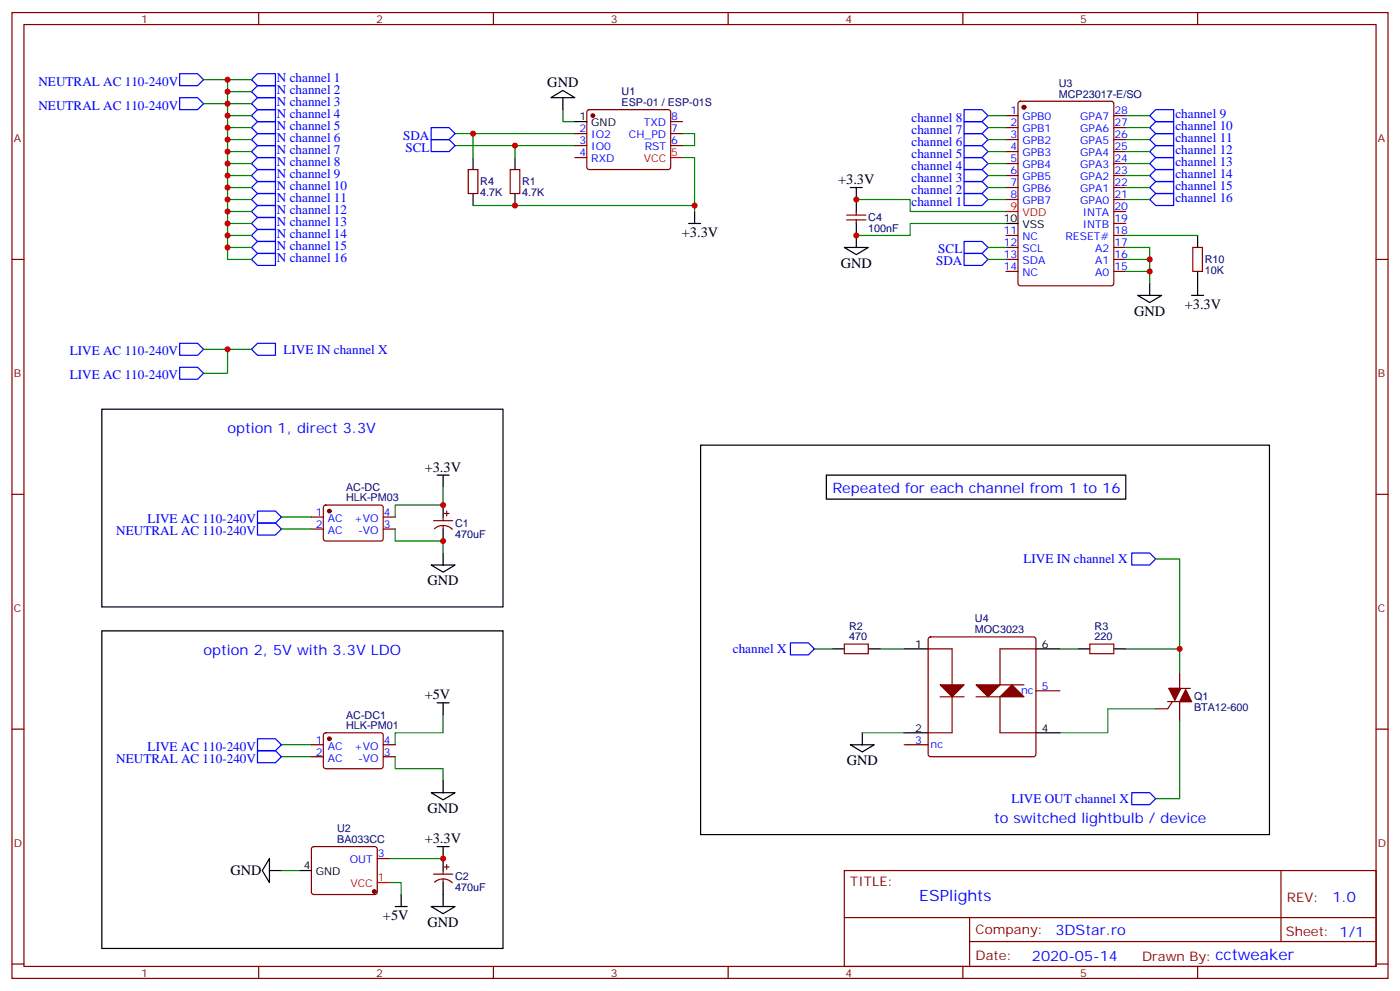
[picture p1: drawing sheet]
<svg xmlns="http://www.w3.org/2000/svg" width="412mm" height="292mm" viewBox="0 0 412 292" stroke-linecap="round" stroke-linejoin="round" font-family="sans-serif">
<g fill="none" stroke="#870000" stroke-width=".35">
<path d="M3.5 3.7h405.4v284.3h-405.4zM7.1 7.2h398.2v277.3h-398.2zM76.2 3.7v3.5M145.3 3.7v3.5M214.5 3.7v3.5M283.6 3.7v3.5M352.8 3.7v3.5M169.3 39.3h3.6M173.1 32.5l.5-.2h23.2l.5 .2 .3 .5-.1 16.5-.7 .4h-23.5l-.4-.7v-16.2zM197.6 39.3h3.5M197.6 35.8h3.5M296.3 34h3.6"/>
<path d="M296.3 37.6h3.6M300.1 30l.5-.2h26.8l.6 .4 .1 53.2-.5 .7h-27l-.7-.4v-53.2zM328.1 34h3.5M328.1 37.6h3.5M137.9 49.9h2.9v7.1h-2.9zM150.3 49.9h2.8v7.1h-2.8zM169.3 42.9h3.6M169.3 46.4h3.6M197.6 42.9h3.5M296.3 41.1h3.6M296.3 44.6h3.6M296.3 48.2h3.6"/>
<path d="M296.3 51.7h3.6M296.3 55.2h3.6M296.3 58.7h3.6M328.1 41.1h3.5M328.1 44.6h3.5M328.1 48.2h3.5M328.1 51.7h3.5M328.1 55.2h3.5M328.1 58.7h3.5M3.5 76.4h3.6M249.4 64.7h5.7M249.4 63.3h5.7"/>
<path d="M252.2 62.3v1M252.2 64.7v1.1M296.3 76.4h3.6M296.3 69.3h3.6M296.3 72.8h3.6M296.3 79.9h3.6M328.1 76.4h3.5M328.1 69.3h3.5M328.1 72.8h3.5M328.1 79.9h3.5M328.1 65.8h3.5M328.1 62.3h3.5"/>
<path d="M351.4 72.8h2.8v7.1h-2.8zM405.3 76.4h3.6M3.5 145.5h3.6M91.7 152.2h3.5M91.7 155.8h3.5M95.5 148.9l.5-.2 16.5 .1 .4 .6-.1 9.4-.6 .5-16.5-.1-.5-.6v-9.2zM112.9 152.2h3.5M112.9 155.8h3.5M127.7 153.3h5.6M128 155.7a3.8 3.8 0 0 1 5.2 .1M130.5 152.2v1.1M130.5 154.7v1.1"/>
<path d="M130.9 151.2h1.4M131.6 150.5v1.4M405.3 145.5h3.6M347.5 198.1v4.6M3.5 214.7h3.6M344 206.6h7M344.3 202.7h6.4M345.4 206.6l-1.4 2.1h-3.6M347.5 206.6v5.6M405.3 214.7h3.6M248.7 256.3h156.6v28.2h-156.6zM377.3 256.3v20.9"/>
<path d="M248.7 270.1h156.5M285.6 277.2h119.6M285.6 270.1v14.2M3.5 283.8h3.6M76.2 284.5v3.5M145.3 284.5v3.5M214.5 284.5v3.5M283.6 284.5v3.5M352.8 284.5v3.5M405.3 283.8h3.6"/>
</g>
<g fill="none" stroke="#000" stroke-width=".35">
<path d="M162.3 28.8l3.5-2.2 3.5 2.2zM165.8 28.8v3.5M169.3 35.8h3.6M139.3 46.4v3.5M139.3 57v3.5M151.7 46.4v3.5M151.7 57v3.5M250.5 55.2h3.5M252.2 55.2v7.1M202.8 65.8h3.6M204.6 62.3v3.5M248.7 72.8h7.1l-3.6 2.2z"/>
<path d="M252.2 65.8v7M296.3 65.8h3.6M352.8 69.3v3.5M352.8 79.9v7.1M335.1 87h7.1l-3.5 2.1zM338.7 83.4v3.6M351 87h3.5M128.8 139.9h3.5M130.5 139.9v3.5M130.5 148.7v3.5M130.5 155.8v3.5M127 166.3h7.1l-3.6 2.2z"/>
<path d="M130.5 162.8v3.5"/>
</g>
<g fill="none" stroke="#008700" stroke-width=".35">
<path d="M60 23.5h14.1M67 23.5v7h-7M67 34h7.1M67 37.6h7.1M67 27h7.1M74.1 30.5h-7.1v45.9h7.1M134.1 39.3h35.2M139.3 39.3v7.1M165.8 32.3v3.5h3.5M201.1 39.3h3.5v3.6h-3.5M291 34h5.3M291 37.6h5.3"/>
<path d="M331.6 34h7.1M331.6 37.6h7.1M67 41.1h7.1M67 44.6h7.1M67 48.2h7.1M67 51.7h7.1M67 55.2h7.1M67 58.7h7.1M134.1 42.9h35.2M151.7 42.9v3.5M201.1 46.4h3.5v15.9M252.2 58.7h15.9v3.6h28.2"/>
<path d="M291 41.1h5.3M291 44.6h5.3M291 48.2h5.3M291 51.7h5.3M291 55.2h5.3M291 58.7h5.3M331.6 41.1h7.1M331.6 44.6h7.1M331.6 48.2h7.1M331.6 51.7h7.1M331.6 55.2h7.1M331.6 58.7h7.1"/>
<path d="M67 69.3h7.1M67 72.8h7.1M67 65.8h7.1M67 62.3h7.1M139.3 60.5h65.3M291 76.4h5.3M291 72.8h5.3M296.3 65.8h-28.2v3.5h-15.9M331.6 72.8h7.1v10.6M331.6 76.4h7.1M331.6 79.9h7.1M331.6 69.3h21.2"/>
<path d="M82.9 152.2h8.8M82.9 155.8h8.8M116.4 155.8v3.5h14.1v3.5M130.5 143.4v5.3h-14.1v3.5"/>
</g>
<g fill="none" stroke="#00f" stroke-width=".35">
<path d="M52.9 21.7h5.3l1.8 1.8-1.8 1.7h-5.3zM52.9 28.8h5.3l1.8 1.7-1.8 1.8h-5.3zM74.1 34l1.7-1.7h5.3v3.5h-5.3zM75.8 21.7h5.3v3.5h-5.3l-1.7-1.7zM75.8 25.2h5.3v3.6h-5.3l-1.7-1.8zM75.8 28.8h5.3v3.5h-5.3l-1.7-1.8zM75.8 35.8h5.3v3.5h-5.3l-1.7-1.7zM127 37.6h5.3l1.8 1.7-1.8 1.8h-5.3zM284 39.3h5.3l1.7 1.8-1.7 1.8h-5.3zM284 35.8h5.3l1.7 1.8-1.7 1.7h-5.3zM284 32.3h5.3l1.7 1.7-1.7 1.8h-5.3zM338.7 34l1.7-1.7h5.3v3.5h-5.3z"/>
<path d="M338.7 37.6l1.7-1.8h5.3v3.5h-5.3zM74.1 41.1l1.7-1.8h5.3v3.6h-5.3zM74.1 44.6l1.7-1.7h5.3v3.5h-5.3zM74.1 48.2l1.7-1.8h5.3v3.5h-5.3zM74.1 51.7l1.7-1.8h5.3v3.5h-5.3zM74.1 55.2l1.7-1.8h5.3v3.6h-5.3zM74.1 58.7l1.7-1.7h5.3v3.5h-5.3zM127 41.1h5.3l1.8 1.8-1.8 1.7h-5.3zM284 57h5.3l1.7 1.7-1.7 1.8h-5.3zM284 53.4h5.3l1.7 1.8-1.7 1.8h-5.3zM284 49.9h5.3l1.7 1.8-1.7 1.7h-5.3zM284 46.4h5.3l1.7 1.8-1.7 1.7h-5.3z"/>
<path d="M284 42.9h5.3l1.7 1.7-1.7 1.8h-5.3zM338.7 41.1l1.7-1.8h5.3v3.6h-5.3zM338.7 44.6l1.7-1.7h5.3v3.5h-5.3zM338.7 48.2l1.7-1.8h5.3v3.5h-5.3zM338.7 51.7l1.7-1.8h5.3v3.5h-5.3zM338.7 55.2l1.7-1.8h5.3v3.6h-5.3zM338.7 58.7l1.7-1.7h5.3v3.5h-5.3zM74.1 62.3l1.7-1.8h5.3v3.5h-5.3zM74.1 65.8l1.7-1.8h5.3v3.6h-5.3zM74.1 69.3l1.7-1.7h5.3v3.5h-5.3zM74.1 72.8l1.7-1.7h5.3v3.5h-5.3zM74.1 76.4l1.7-1.8h5.3v3.5h-5.3z"/>
<path d="M284 74.6h5.3l1.7 1.8-1.7 1.7h-5.3zM284 71.1h5.3l1.7 1.7-1.7 1.8h-5.3zM52.9 108.1h5.3l1.8 1.8-1.8 1.8h-5.3zM52.9 101.1h5.3l1.8 1.7-1.8 1.8h-5.3zM75.8 150.5h5.3l1.8 1.7-1.8 1.8h-5.3zM75.8 154h5.3l1.8 1.8-1.8 1.7h-5.3z"/>
</g>
<g fill="#870000" stroke="#870000" stroke-width=".35">
<path d="M349.2 203l1.8 3.6h-3.5z"/>
<path d="M344.3 202.7h3.5l-1.7 3.5z"/>
<circle cx="174.6" cy="34" r=".53"/>
<circle cx="97" cy="150.5" r=".53"/>
<circle cx="301.6" cy="31.6" r=".53"/>
</g>
<path d="M197.6 46.4h3.5M296.3 62.3h3.6" fill="none" stroke="#f00" stroke-width=".35"/>
<path d="M273.6 187.7l.5-.2h30.3l.5 .2 .3 .5v33.9l-.3 .5-.5 .2h-30.3l-.5-.3-.2-.4v-33.9z" fill="#fff" stroke="#870000" stroke-width=".35"/>
<g fill="none" stroke="#870000" stroke-width=".35">
<path d="M248.7 189.6h7.1v2.8h-7.1zM273.4 191h7.1v24.7h-7.1M305.2 191h-10.6v10.6h7M321 189.6h7.1v2.8h-7.1zM91.7 219.3h3.5M95.5 215.9l.5-.2 16.5 .1 .4 .6-.1 9.5-.6 .4-16.5-.1-.5-.6v-9.2zM112.9 219.3h3.5M266.3 219.3h7.1M276.9 205.1h7.1M287.5 205.1h7.1v10.6h10.6M305.2 203.4h7M91.7 222.8h3.5"/>
<path d="M112.9 222.8h3.5M92 249.4l.4-.2h18l.5 .2 .2 .5v13l-.7 .4h-18.2l-.5-.7v-12.7zM111.1 252.8h3.6M127.7 257.4h5.6M128 259.7a3.8 3.8 0 0 1 5.2 .2M130.5 256.3v1.1M130.5 258.8v1M130.9 255.2h1.4M131.6 254.5v1.4"/>
</g>
<g fill="#870000" stroke="#870000" stroke-width=".35">
<path d="M276.9 201.6h7.1l-3.5 3.5z"/>
<path d="M287.5 201.6h7.1l-3.6 3.5z"/>
<path d="M294.6 205.1l3.5-3.5 3.5 3.5z"/>
<circle cx="110.2" cy="262.5" r=".53"/>
<circle cx="97" cy="217.5" r=".53"/>
</g>
<g fill="none" stroke="#000" stroke-width=".35">
<path d="M30 120.5h118.2v58.2h-118.2zM206.4 131.1h167.5v114.6h-167.5zM243.4 139.9h88.2v7h-88.2zM30 185.7h118.2v93.5h-118.2zM245.2 191h3.5M255.8 191h3.5M266.3 191h7.1M305.2 191h7M317.5 191h3.5M328.1 191h3.5M128.8 206.9h3.5M130.5 206.9v3.5"/>
<path d="M250.5 219.3h7l-3.5 2.1zM254 215.7v3.6M266.3 215.7h7.1M305.2 215.7h7M127 233.4h7.1l-3.6 2.1zM130.5 229.8v3.6M79.4 252.8v7l-2.1-3.5zM79.4 256.3h3.5M88.2 256.3h3.5M128.8 249.2h3.5M130.5 249.2v7.1M130.5 259.8v7.1"/>
<path d="M116.4 266.9h3.5M118.2 263.3v3.6M127 266.9h7.1l-3.6 2.1z"/>
</g>
<path d="M74.1 102.8l1.7-1.7h5.3v3.5h-5.3zM333.4 162.8h5.3l1.7 1.8-1.7 1.7h-5.3zM232.8 189.3h5.3l1.8 1.7-1.8 1.8h-5.3zM75.8 217.5h5.3l1.8 1.8-1.8 1.7h-5.3zM75.8 221h5.3l1.8 1.8-1.8 1.7h-5.3zM333.4 233.4h5.3l1.7 1.7-1.7 1.8h-5.3z" fill="none" stroke="#00f" stroke-width=".35"/>
<g fill="none" stroke="#008700" stroke-width=".35">
<path d="M60 102.8h14.1M67 102.8v7.1h-7M340.4 164.6h7.1v26.4M239.9 191h5.3M259.3 191h7M312.2 191h5.3M331.6 191h15.9v7.1M82.9 219.3h8.8M130.5 210.4v5.3h-14.1v3.6M254 215.7h12.3M340.4 208.7h-14.1v7h-14.1M347.5 212.2v22.9h-7.1"/>
<path d="M82.9 222.8h8.8M116.4 222.8v3.5h14.1v3.5M82.9 256.3h5.3M114.7 259.8h3.5v3.5M114.7 252.8h15.8"/>
</g>
<path d="M111.1 259.8h3.6" fill="none" stroke="#f00" stroke-width=".35"/>
<g fill="#c00">
<circle cx="151.7" cy="60.5" r=".88"/>
<circle cx="139.3" cy="39.3" r=".88"/>
<circle cx="67" cy="37.6" r=".88"/>
<circle cx="67" cy="44.6" r=".88"/>
<circle cx="67" cy="51.7" r=".88"/>
<circle cx="67" cy="58.7" r=".88"/>
<circle cx="67" cy="65.8" r=".88"/>
<circle cx="67" cy="72.8" r=".88"/>
<circle cx="67" cy="23.5" r=".88"/>
<circle cx="252.2" cy="58.7" r=".88"/>
<circle cx="338.7" cy="76.4" r=".88"/>
<circle cx="151.7" cy="42.9" r=".88"/>
<circle cx="204.6" cy="60.5" r=".88"/>
<circle cx="130.5" cy="148.7" r=".88"/>
<circle cx="130.5" cy="159.3" r=".88"/>
<circle cx="338.7" cy="79.9" r=".88"/>
<circle cx="252.2" cy="69.3" r=".88"/>
<circle cx="67" cy="30.5" r=".88"/>
<circle cx="67" cy="69.3" r=".88"/>
<circle cx="67" cy="62.3" r=".88"/>
<circle cx="67" cy="55.2" r=".88"/>
<circle cx="67" cy="48.2" r=".88"/>
<circle cx="67" cy="41.1" r=".88"/>
<circle cx="67" cy="34" r=".88"/>
<circle cx="67" cy="27" r=".88"/>
<circle cx="67" cy="102.8" r=".88"/>
<circle cx="347.5" cy="191" r=".88"/>
<circle cx="130.5" cy="252.8" r=".88"/>
</g>
<g font-size="4.6" fill="#00f">
<text x="270.8" y="265.3">ESPlights</text>
<text x="358.1" y="282.8">cctweaker</text>
</g>
<g font-size="4.2">
<text x="161.2" y="25.5">GND</text>
<text x="246.9" y="54.1">+3.3V</text>
<text x="200.8" y="69.8">+3.3V</text>
<text x="247.7" y="78.8">GND</text>
<text x="334.1" y="93">GND</text>
<text x="349" y="90.9">+3.3V</text>
<text x="125.1" y="138.8">+3.3V</text>
<text x="125.9" y="172.3">GND</text>
<text x="125.1" y="205.8">+5V</text>
<text x="249.4" y="225.2">GND</text>
<text x="125.9" y="239.4">GND</text>
<text x="125.1" y="248.2">+3.3V</text>
<text x="67.9" y="257.7">GND</text>
<text x="112.8" y="270.8">+5V</text>
<text x="125.9" y="273">GND</text>
</g>
<g font-size="4.2" fill="#00f">
<text x="67" y="127.5">option 1, direct 3.3V</text>
<text x="245.2" y="145.2">Repeated for each channel from 1 to 16</text>
<text x="60" y="192.8">option 2, 5V with 3.3V LDO</text>
<text x="292.8" y="242.2">to switched lightbulb / device</text>
<text x="392.5" y="265.6">1.0</text>
<text x="310.9" y="275.1">3DStar.ro</text>
<text x="304" y="282.9">2020-05-14</text>
</g>
<g font-size="3.9" fill="#00f">
<text x="11.3" y="25.2">NEUTRAL AC 110-240V</text>
<text x="81.6" y="24.2">N channel 1</text>
<text x="81.6" y="27.7">N channel 2</text>
<text x="11.3" y="32.3">NEUTRAL AC 110-240V</text>
<text x="81.6" y="31.2">N channel 3</text>
<text x="81.6" y="34.7">N channel 4</text>
<text x="268.5" y="35.8">channel 8</text>
<text x="346.2" y="34.7">channel 9</text>
<text x="81.6" y="38.3">N channel 5</text>
<text x="81.6" y="41.8">N channel 6</text>
<text x="118.7" y="41.1">SDA</text>
<text x="268.5" y="39.3">channel 7</text>
<text x="346.2" y="38.3">channel 10</text>
<text x="346.2" y="41.8">channel 11</text>
<text x="81.6" y="45.3">N channel 7</text>
<text x="119.4" y="44.6">SCL</text>
<text x="268.5" y="46.4">channel 5</text>
<text x="268.5" y="42.9">channel 6</text>
<text x="346.2" y="45.3">channel 12</text>
<text x="81.6" y="48.9">N channel 8</text>
<text x="81.6" y="52.4">N channel 9</text>
<text x="268.5" y="53.4">channel 3</text>
<text x="268.5" y="49.9">channel 4</text>
<text x="346.2" y="48.9">channel 13</text>
<text x="346.2" y="52.4">channel 14</text>
<text x="81.6" y="55.9">N channel 10</text>
<text x="81.6" y="59.4">N channel 11</text>
<text x="268.5" y="57">channel 2</text>
<text x="346.2" y="55.9">channel 15</text>
<text x="346.2" y="59.4">channel 16</text>
<text x="81.6" y="63">N channel 12</text>
<text x="268.5" y="60.5">channel 1</text>
<text x="81.6" y="66.5">N channel 13</text>
<text x="81.6" y="70">N channel 14</text>
<text x="81.6" y="73.5">N channel 15</text>
<text x="81.6" y="77.1">N channel 16</text>
<text x="276.4" y="74.6">SCL</text>
<text x="275.7" y="78.1">SDA</text>
<text x="20.6" y="104.6">LIVE AC 110-240V</text>
<text x="83.5" y="104.1">LIVE IN channel X</text>
<text x="20.6" y="111.7">LIVE AC 110-240V</text>
<text x="43.5" y="154">LIVE AC 110-240V</text>
<text x="34.3" y="157.5">NEUTRAL AC 110-240V</text>
<text x="301.5" y="165.8">LIVE IN channel X</text>
<text x="215.9" y="192.3">channel X</text>
<text x="43.5" y="221">LIVE AC 110-240V</text>
<text x="34.3" y="224.5">NEUTRAL AC 110-240V</text>
<text x="298" y="236.4">LIVE OUT channel X</text>
</g>
<g font-size="3.9" fill="#800">
<text x="250.5" y="260.9">TITLE:</text>
<text x="379.1" y="265.6">REV:</text>
<text x="287.4" y="275.1">Company:</text>
<text x="378.7" y="275.7">Sheet: 1/1</text>
<text x="287.4" y="282.8">Date:</text>
<text x="336.4" y="282.8">Drawn By:</text>
</g>
<g font-size="3.2" fill="#800">
<text x="41.6" y="6.7">1</text>
<text x="110.8" y="6.7">2</text>
<text x="179.9" y="6.7">3</text>
<text x="249.1" y="6.7">4</text>
<text x="318.2" y="6.7">5</text>
<text x="4.1" y="41.8">A</text>
<text x="405.9" y="41.8">A</text>
<text x="4.1" y="110.9">B</text>
<text x="405.9" y="110.9">B</text>
<text x="4.1" y="180.1">C</text>
<text x="405.9" y="180.1">C</text>
<text x="4.1" y="249.2">D</text>
<text x="405.9" y="249.2">D</text>
<text x="41.6" y="287.5">1</text>
<text x="110.8" y="287.5">2</text>
<text x="179.9" y="287.5">3</text>
<text x="249.1" y="287.5">4</text>
<text x="318.2" y="287.5">5</text>
</g>
<g font-size="3.2" fill="#000080">
<text x="183.1" y="28">U1</text>
<text x="311.9" y="28.8">MCP23017-E/SO</text>
<text x="311.9" y="25.6">U3</text>
<text x="183.1" y="31.2">ESP-01 / ESP-01S</text>
<text x="141.5" y="57.8">4.7K</text>
<text x="141.5" y="54.6">R4</text>
<text x="153.8" y="57.8">4.7K</text>
<text x="153.8" y="54.6">R1</text>
<text x="255.8" y="65.2">C4</text>
<text x="255.8" y="68.4">100nF</text>
<text x="354.9" y="77.5">R10</text>
<text x="354.9" y="80.7">10K</text>
<text x="101.9" y="147.5">HLK-PM03</text>
<text x="101.9" y="144.6">AC-DC</text>
<text x="134.1" y="155.1">C1</text>
<text x="134.1" y="158.3">470uF</text>
<text x="250.1" y="185.3">R2</text>
<text x="287.2" y="183.1">U4</text>
<text x="322.5" y="185.3">R3</text>
<text x="250.1" y="188.6">470</text>
<text x="287.2" y="186.3">MOC3023</text>
<text x="322.4" y="188.6">220</text>
<text x="351.7" y="209.4">BTA12-600</text>
<text x="351.7" y="206.2">Q1</text>
<text x="101.9" y="214.5">HLK-PM01</text>
<text x="101.9" y="211.6">AC-DC1</text>
<text x="99.3" y="245">U2</text>
<text x="99.3" y="248.2">BA033CC</text>
<text x="134.1" y="262.4">470uF</text>
<text x="134.1" y="259.2">C2</text>
</g>
<g font-size="3.2">
<text x="170.7" y="35.5">1</text>
<text x="174.2" y="37.2">GND</text>
<text x="295.7" y="65.4">10</text>
<text x="301.2" y="67.2">VSS</text>
<text x="269.6" y="190.7">1</text>
<text x="306.9" y="190.7">6</text>
<text x="269.6" y="215.4">2</text>
<text x="306.9" y="215.4">4</text>
<text x="89.5" y="255.9">4</text>
<text x="93" y="257.7">GND</text>
</g>
<g font-size="3.2" fill="#00f">
<text x="197.7" y="35.5">8</text>
<text x="297.7" y="33.7">1</text>
<text x="301.2" y="35.5">GPB0</text>
<text x="318.2" y="35.5">GPA7</text>
<text x="328.3" y="33.7">28</text>
<text x="170.7" y="39">2</text>
<text x="174.2" y="40.7">IO2</text>
<text x="185.3" y="40.7">CH_PD</text>
<text x="189.7" y="37.2">TXD</text>
<text x="197.7" y="39">7</text>
<text x="297.7" y="37.2">2</text>
<text x="297.7" y="40.7">3</text>
<text x="301.2" y="39">GPB1</text>
<text x="318.2" y="39">GPA6</text>
<text x="328.3" y="40.7">26</text>
<text x="328.3" y="37.2">27</text>
<text x="170.7" y="42.5">3</text>
<text x="170.7" y="46">4</text>
<text x="174.2" y="44.3">IO0</text>
<text x="174.2" y="47.8">RXD</text>
<text x="189.9" y="44.3">RST</text>
<text x="197.7" y="42.5">6</text>
<text x="297.7" y="44.3">4</text>
<text x="297.7" y="47.8">5</text>
<text x="301.2" y="42.5">GPB2</text>
<text x="301.2" y="46">GPB3</text>
<text x="318.2" y="46">GPA4</text>
<text x="318.2" y="42.5">GPA5</text>
<text x="328.3" y="47.8">24</text>
<text x="328.3" y="44.3">25</text>
<text x="297.7" y="51.3">6</text>
<text x="301.2" y="49.6">GPB4</text>
<text x="301.2" y="53.1">GPB5</text>
<text x="318.2" y="53.1">GPA2</text>
<text x="318.2" y="49.6">GPA3</text>
<text x="328.3" y="51.3">23</text>
<text x="297.7" y="54.9">7</text>
<text x="297.7" y="58.4">8</text>
<text x="301.2" y="56.6">GPB6</text>
<text x="318.2" y="56.6">GPA1</text>
<text x="328.3" y="58.4">21</text>
<text x="328.3" y="54.9">22</text>
<text x="301.2" y="60.1">GPB7</text>
<text x="318.2" y="60.1">GPA0</text>
<text x="318.9" y="63.7">INTA</text>
<text x="328.3" y="65.4">19</text>
<text x="328.3" y="61.9">20</text>
<text x="295.7" y="69">11</text>
<text x="301.2" y="70.7">NC</text>
<text x="313.8" y="70.7">RESET#</text>
<text x="318.9" y="67.2">INTB</text>
<text x="328.3" y="69">18</text>
<text x="295.7" y="72.5">12</text>
<text x="295.7" y="76">13</text>
<text x="301.2" y="74.3">SCL</text>
<text x="301.2" y="77.8">SDA</text>
<text x="322.6" y="77.8">A1</text>
<text x="322.6" y="74.3">A2</text>
<text x="328.3" y="76">16</text>
<text x="328.3" y="72.5">17</text>
<text x="295.7" y="79.6">14</text>
<text x="301.2" y="81.3">NC</text>
<text x="322.6" y="81.3">A0</text>
<text x="328.3" y="79.6">15</text>
<text x="93.1" y="155.4">2</text>
<text x="93.1" y="151.9">1</text>
<text x="96.6" y="153.6">AC</text>
<text x="104.3" y="153.6">+VO</text>
<text x="113.1" y="151.9">4</text>
<text x="113.1" y="155.4">3</text>
<text x="96.6" y="157.2">AC</text>
<text x="105.5" y="157.2">-VO</text>
<text x="306.9" y="203">5</text>
<text x="300.8" y="204.4">nc</text>
<text x="93.1" y="218.9">1</text>
<text x="96.6" y="220.7">AC</text>
<text x="104.3" y="220.7">+VO</text>
<text x="113.1" y="218.9">4</text>
<text x="269.6" y="218.9">3</text>
<text x="274.1" y="220.3">nc</text>
<text x="93.1" y="222.4">2</text>
<text x="96.6" y="224.2">AC</text>
<text x="105.5" y="224.2">-VO</text>
<text x="113.1" y="222.4">3</text>
<text x="103" y="254.2">OUT</text>
<text x="111.3" y="252.4">3</text>
</g>
<g font-size="3.2" fill="#f00">
<text x="189.6" y="47.8">VCC</text>
<text x="197.7" y="46">5</text>
<text x="297.7" y="61.9">9</text>
<text x="301.2" y="63.7">VDD</text>
<text x="103.2" y="261.2">VCC</text>
<text x="111.3" y="259.5">1</text>
</g>
</svg>
